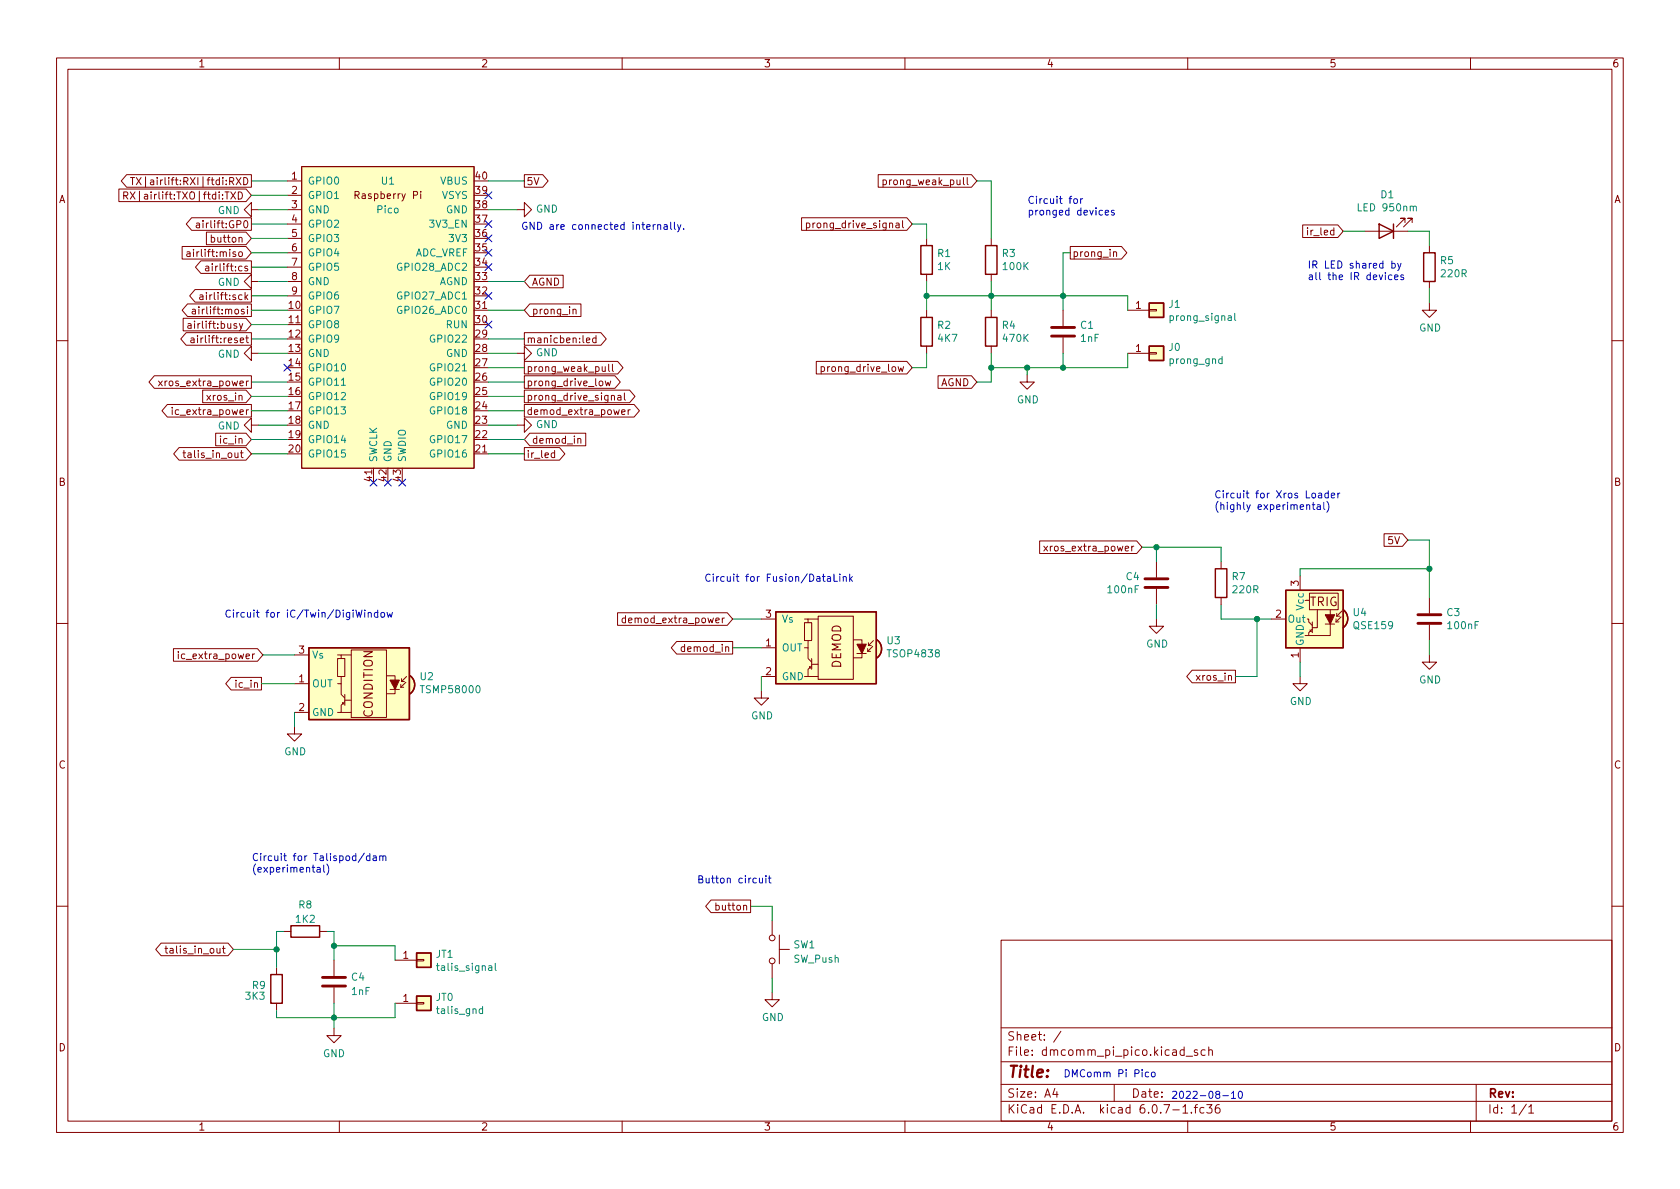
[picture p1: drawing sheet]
<svg xmlns="http://www.w3.org/2000/svg" width="297mm" height="210mm" viewBox="0 0 297 210" stroke-linecap="round" stroke-linejoin="round" font-family="sans-serif">
<g fill="none" stroke="#840000" stroke-width=".18">
<path d="M10 10.2h277v190.1h-277zM12 12.2h273v186.1h-273zM60 10.2v2M110 10.2v2M160 10.2v2M210 10.2v2M260 10.2v2M21 33.4h22.5l.9 1.1-.9 1.1h-22.5zM21.9 34.6l.6-.1 .1-.1-.1-.3-.6-.2v1.3M22.2 34.6l.4 .6M22.4 30.9h22v2.2h-22l-1-1.1zM23 33.9l.9 1.3"/>
<path d="M23.1 31.4h.7M23.4 31.4v1.3M23.9 33.9l-.9 1.3M24.1 31.4l.8 1.3M24.9 31.4l-.8 1.3M33.9 38.5h10.5v2.2h-10.5l-1-1.1zM34.7 39.5h.5l.1 .8M35.3 39.7l-.4 .1-.2 .2 .2 .3 .4-.1M42.1 33.9a.64 .64 0 0 1 .8 .7 .64 .64 0 0 1-.8 .6zM43.1 31.4a.64 .64 0 0 1 .7 .6 .64 .64 0 0 1-.7 .7zM44.4 37.1v-1.3l-1.2 1.3 1.2 1.2v-1.2h1.3M50.8 32h2.5"/>
<path d="M50.8 34.5h2.5M50.8 37.1h2.5M50.8 39.6h2.5M53.3 29.5h30.5v53.3h-30.5zM74.4 33.8v.2M74.4 34.3v.8M91.4 37.1h1.3v-1.3l1.3 1.3-1.3 1.2v-1.2M92.7 30.9h3.3l.9 1.1-.9 1.1h-3.3zM141.7 38.5h18.6l1 1.1-1 1.1h-18.6zM142.6 39.5l.3-.1 .3 .3-.1 .5h-.5M142.6 39.4v1.3M155.3 30.9h16.5l.9 1.1-.9 1.1h-16.5z"/>
<path d="M156.1 31.9l.4-.1 .2 .3-.1 .5h-.5M156.1 31.8v1.3M159.6 39v1.1l.2 .2M171 31.4v1.1l.2 .2M230.3 39.8h6.2l1 1.1-1 1.1h-6.2zM248.4 39.4v-.8h-.8h.8l-1.5 1.5M249.7 39.4v-.8h-.8h.8l-1.5 1.5M32.2 43.6h11.3l.9 1.1-.9 1.1h-11.3zM32.4 56.3h11.1l.9 1.1-.9 1.1h-11.1zM32.9 58.8h11.5v2.2h-11.5l-.9-1.1zM33.1 44.6h.4l.1 .8M33.2 53.7h11.2v2.3h-11.2l-1-1.1z"/>
<path d="M33.2 57.3h.5l.1 .8M33.6 44.8l-.4 .1-.2 .2 .2 .3 .4-.1M33.8 59.8h.5v.8M33.8 57.5l-.4 .1-.2 .2 .2 .3 .4-.1M34 54.7h.5l.1 .8M34.5 51.2h9.9v2.2h-9.9l-1-1.1zM34.6 55h-.5l-.1 .2 .1 .3h.5M35.3 52.2h.5l.1 .8M35.5 46.1h8.9v2.2h-8.9l-.9-1.1zM35.9 52.4l-.4 .1-.2 .2 .2 .3 .4-.1M36.4 47.1h.5v.8M36.5 41h7l.9 1.2-.9 1.1h-7z"/>
<path d="M36.9 47.4h-.4l-.2 .2 .2 .3 .4-.1M42.3 44.6l.1-.1 .4 .1 .1 .5-.2 .2-.3 .1-.1-.2zM42.9 57.2l-.4 1.2-.2 .1M43.5 59.8h.4M43.5 52.5l.3 .5M43.6 59.3v1.1l.3 .2M43.8 47.1h-.3l-.2 .1v.2l.5 .1v.3h-.5M43.8 54.3v.1M43.8 54.7v.8M43.8 52.1l-.5 .5M44.4 49.8v-1.3l-1.2 1.3 1.2 1.2v-1.2h1.3M50.8 57.4h2.5"/>
<path d="M50.8 42.2h2.5M50.8 44.7h2.5M50.8 47.2h2.5M50.8 49.8h2.5M50.8 52.3h2.5M83.8 54.9h2.6M92.7 58.8h13.5l1 1.1-1 1.1h-13.5zM93.7 48.7h5.9v2.2h-5.9l-1-1.1zM93.7 53.7h9v2.3h-9l-1-1.1zM101.3 54.8l.2-.1h.3l.1 .8M105.4 59.8h-.4l-.2 .2 .1 .5h.5M105.4 59.3v1.3"/>
<path d="M163.8 42.2v1.2M163.8 48.5v1.3M163.8 54.9v1.2M175.3 42.2v1.2M175.3 48.5v1.3M175.3 54.9v1.2M188 54.9v2.8M188 59.7v2.8M189.2 43.6h9.1l.9 1.1-.9 1.1h-9.1zM196.9 44.6l.2-.1 .3 .1v.8M199.4 54.9h3.8M203.2 54.7h1.3v.3h-1.3z"/>
<path d="M241.3 40.9h7.6M252.7 53.6v1.3h1.3l-1.3 1.2-1.2-1.2h1.2M252.7 43.4v1.3M252.7 49.8v1.2M10 60.2h2M27.3 66.4h17.1v2.3h-17.1l-1-1.1zM28 67.4l.7 .8M28.7 67.4l-.7 .8M29.6 71.5h14.8v2.2h-14.8l-1-1.1zM30.4 72v.2M30.4 72.5v.8M31.7 79.1h11.8l.9 1.2-.9 1.1h-11.8l-1-1.1z"/>
<path d="M32.5 79.7v1l.3 .2M34.3 60.1h-.4l-.2 .2 .2 .3 .4-.1M35.8 69h7.7l.9 1.1-.9 1.1h-7.7zM38.1 76.6h5.4l.9 1.1-.9 1.1h-5.4zM42.7 79.7v1l.3 .2M43.9 72.5l-.3 .2M43.9 67.4l-.3 .2M44.4 62.5v-1.3l-1.2 1.3 1.2 1.2v-1.2h1.3M44.4 75.2v-1.3l-1.2 1.3 1.2 1.2v-1.2h1.3M91.4 62.5h1.3v-1.3l1.3 1.3-1.3 1.2v-1.2M91.4 75.2h1.3v-1.3l1.3 1.3-1.3 1.2v-1.2M92.7 63.9h16.5l1 1.1-1 1.1h-16.5z"/>
<path d="M92.7 66.4h16l1 1.2-1 1.1h-16zM92.7 69h18.6l1 1.1-1 1.1h-18.6zM92.7 71.5h19.4l1 1.1-1 1.1h-19.4zM92.7 79.1h6.2l1 1.2-1 1.1h-6.2zM93.7 76.6h9.9v2.2h-9.9l-1-1.1zM98.1 79.7v1.2M102.2 77.7l.1-.2 .3 .1 .1 .8M103.7 60.2l.6-.1-.1-.3h-.3l-.2 .1v.6h.5M106.5 64.8v.8l.3 .1 .2-.1M107 67.4l.3 .8 .2-.6 .2 .6 .3-.8M107 64.8v.9M107.6 64.4v1.1l.2 .2"/>
<path d="M108.1 70l.2-.1 .3 .1v.8M108.3 64.4v1.1l.2 .2M109.3 70h.4l.1 .8M109.8 70.2l-.4 .1-.2 .2 .2 .3 .4-.1M109.9 72.9l.6-.1v-.3h-.4l-.2 .1 .1 .6h.5M110.4 69.5v1.1l.2 .2M111.1 72.5v.8M111.4 72.5l-.3 .2M144.3 63.9h16l1 1.1-1 1.1h-16zM145.2 64.9l.4-.1 .2 .3-.1 .5h-.5M145.2 64.8v1.3M158.8 64.8l.2 .9 .3-.6 .2 .6 .3-.9"/>
<path d="M163.8 61.2v1.3M165.9 66.4h5.9l.9 1.2-.9 1.1h-5.9zM175.3 61.2v1.3M181.6 66.3v1.3h1.3l-1.3 1.2-1.3-1.2h1.3M199.4 62.5h3.8M203.2 62.4h1.3v.2h-1.3zM285 60.2h2M32.3 80.1h.5M42.5 80.1h.5M66 82.8v2.5M83.8 80.3h2.6M98.1 80.1h-.4l-.2 .2 .1 .6h.5"/>
<path d="M183.8 95.7h17.2l.9 1.1-.9 1.1h-17.2zM184.6 96.6l.6 .8M185.2 96.6l-.6 .8M200.5 96.6l-.4 .2M204.5 99.3v2.8M215.9 99.3v1.3M244.7 94.4h3.3l.9 1.1-.9 1.1h-3.3zM10 110.2h2M30.7 114.7h14.8l1 1.1-1 1.1h-14.8zM31.5 115.2v.1M31.5 115.6v.9M40.9 119.8h5.3v2.2h-5.3l-1-1.1z"/>
<path d="M45 115.6l-.3 .3M52.1 115.8h2.5M59.7 116.5h1.3v3.1h-1.3zM59.7 115.8h.6v.7M60.3 115.8h1.8M60.3 119.6v1.3M62.1 114.9h6.2v12h-6.2zM68.3 119.5h1.5v3.2h-1.5M71.9 119.6l-.9 .9M109.2 108.4h19.4l.9 1.1-.9 1.1h-19.4zM110.6 109.3h-.4l-.2 .2 .1 .6h.5M119.6 113.4h9.9v2.3h-9.9l-.9-1.2z"/>
<path d="M128.1 109.3l-.4 .2M134.6 119.6h2.6M134.6 109.5h2.6M134.6 114.5h2.6M142.2 110.1h1.3v3.2h-1.3zM142.2 109.5h.7v.6M142.2 114.5h.7v2l.6 .6M142.9 119.6h1.8M142.9 109.5h1.8M142.9 113.3v1.2M143.1 117.9v.2h.3M143.5 117.7l-.6 .7v1.2h-.7"/>
<path d="M143.5 117.5h1.2M143.5 116.5v1.9M144.7 109h6.2v11.1h-6.2zM150.9 113.2h1.5v3.1h-1.5M151.5 115.6h1.7M153.4 115.2h.5M153.4 114.7v.5M153.5 114.2h.6M153.5 113.7v.5M154.3 114.3l-.9 .9M154.4 113.3l-.9 .9M204.5 109.5v1.2h1.2l-1.2 1.3-1.3-1.3h1.3"/>
<path d="M204.5 104.1v2.8M210.8 118.5h7.6v2.2h-7.6l-1-1.1zM215.9 105.7v1.2M224.8 109.5h2.5M229.9 119.6v1.3h1.2l-1.2 1.3-1.3-1.3h1.3M229.9 101.8v2.6M229.9 114.5v2.6M230.8 106.2h.7M231.1 109.5h.3v.5l.6 .6M231.5 104.9h5.1v2.9h-5.1zM231.6 111.4v.2h.3M232 111.2l-.6 .7v.5"/>
<path d="M232 110v1.9M232.9 107.8v3.2h-.9M234.3 110.4h1.7M235.2 107.8v4.6h-4.4M236.2 110h.5M236.2 109.5v.5M236.3 109h.6M236.3 108.5v.5M237.1 109.1l-.9 .9M237.2 108.1l-.9 .9M252.7 115.8v1.3h1.3l-1.3 1.3-1.2-1.3h1.2M252.7 105.7v2.8"/>
<path d="M252.7 110.5v2.8M285 110.2h2M52.1 128.5v1.3h1.2l-1.2 1.3-1.3-1.3h1.3M52.1 126h2.5M52.1 120.9h2.5M59.7 120.9h.6v1.9l.7 .6M60.3 126h1.8M60.6 124.2v.3h.2M61 124.1l-.7 .6v1.3h-.6M61 123.8h1.1M61 122.8v1.9M69 121.9h1.6"/>
<path d="M70.9 121.5h.5M70.9 121v.5M71 120.5h.5M71 120v.5M71.8 120.6l-.9 .9M134.6 122.2v1.2h1.3l-1.3 1.3-1.3-1.3h1.3M125.7 159.2h7v2.2h-7l-.9-1.1zM10 160.2h2M28.5 166.8h11.8l1 1.1-1 1.1h-11.8l-1-1.1zM29.2 167.7h.4M29.3 167.3v1.1l.3 .2M39.3 167.7h.5"/>
<path d="M39.5 167.3v1.1l.3 .2M48.9 171.1v1.2M48.9 177.4v1.3M50.2 164.7h1.2M56.5 164.7h1.3M59.1 169.8v2.8M59.1 174.6v2.8M69.8 177.4h3.9M69.8 169.8h3.9M73.7 177.3h1.2v.2h-1.2zM73.7 169.7h1.2v.2h-1.2zM136.5 175.5v1.3h1.3l-1.3 1.2-1.2-1.2h1.2"/>
<path d="M136.5 162.8v2.5M136.5 170.4v2.6M137.8 167.9h1.8M137.8 165.3v5.1M177 166.3h108v32h-108zM285 160.2h2M59.1 181.9v1.2h1.2l-1.2 1.3-1.3-1.3h1.3M60 198.3v2M110 198.3v2M160 198.3v2M177 194.8h108M177 191.8h108"/>
<path d="M177 187.8h108M177 181.8h108M186.5 192.5l-.4 1h1M186.9 193v1M187.6 182.4l-1.3 1.9M197 191.8v3M209.1 195.8l.5-.5v1.5M209.1 196.8h.9M209.4 185.7l-.5-.1-.3 .3v.4l.2 .3h.6M209.4 185.1v1.5M209.7 186.8h1.2M210 198.3v2"/>
<path d="M210.6 196.7v.1M211.1 195.8h.6M211.7 195.3l-.3 .2v1.3M211.7 185.7l-.3-.1-.3 .2 .1 .3 .5 .1v.4h-.6M212.9 195.9l-.5-.1-.3 .3v.4l.2 .3h.6M213.1 185.7l-.5-.1-.2 .3v.4l.1 .3h.6M213.4 195.3h.9l-.5 .6 .4 .1v.7l-.2 .1h-.4l-.2-.1M213.7 185.8l.2-.2 .4 .1 .1 .9M213.7 185.1v1.5M215.6 195.3a.59 .59 0 0 0-.7 .7v.5l.1 .3h.4l.2-.1 .1-.5-.1-.2-.5-.1-.2 .3M260 198.3v2M261 191.8v6.5"/>
<path d="M269.9 195.3l-1.3 1.9M270.3 195.8l.4-.5v1.5M270.3 196.8h.9"/>
<circle cx="136.5" cy="165.9" r=".51"/>
<circle cx="136.5" cy="169.9" r=".51"/>
</g>
<g fill="#ffffc2" stroke="#ffffc2" stroke-width=".18">
<path d="M203.2 61.2h2.5v2.5h-2.5z"/>
<path d="M73.7 176.1h2.5v2.6h-2.5z"/>
<path d="M73.7 168.5h2.5v2.6h-2.5z"/>
<path d="M53.3 29.5h30.5v53.3h-30.5z"/>
<path d="M72.5 119.5a1.97 1.97 0 0 1 0 3.2l-1.2-1.6z"/>
<path d="M54.6 114.5h17.8v12.7h-17.8z"/>
<path d="M155.1 113.2a1.97 1.97 0 0 1 0 3.1l-1.2-1.6z"/>
<path d="M137.2 108.2h17.7v12.7h-17.7z"/>
<path d="M203.2 53.6h2.5v2.5h-2.5z"/>
<path d="M237.5 107.8a1.97 1.97 0 0 1 0 3.2l-1.2-1.6z"/>
<path d="M227.3 104.4h10.2v10.1h-10.2z"/>
</g>
<g fill="none" stroke="#840000" stroke-width=".25">
<path d="M243.8 39.6l2.6 1.3-2.6 1.3zM246.4 39.6v2.6M162.8 56.1h2v5.1h-2zM162.8 43.4h2v5.1h-2zM174.2 56.1h2.1v5.1h-2.1zM174.2 43.4h2.1v5.1h-2.1zM203.2 53.6h2.5v2.5h-2.5zM251.7 44.7h2v5.1h-2zM203.2 61.2h2.5v2.5h-2.5zM54.6 114.5h17.8v12.7h-17.8zM72.5 119.5a1.97 1.97 0 0 1 0 3.2M137.2 108.2h17.7v12.7h-17.7z"/>
<path d="M155.1 113.2a1.97 1.97 0 0 1 0 3.1M214.9 100.6h2v5.1h-2zM227.3 104.4h10.2v10.1h-10.2zM237.5 107.8a1.97 1.97 0 0 1 0 3.2M47.9 172.3h2v5.1h-2zM51.4 163.7h5.1v2h-5.1zM73.7 176.1h2.5v2.6h-2.5zM73.7 168.5h2.5v2.6h-2.5z"/>
</g>
<path d="M249.9 36.6l.2-.1h.3v.8M217.2 55.9h.4l.1 .8M217.7 56.1l-.4 .1-.2 .2 .2 .3 .4-.1M218.3 55.4v1.1l.2 .2M60.4 68.1h.7M216.1 63.5h-.4l-.2 .2 .1 .5h.5M216.1 63v1.3M85.3 178.4h-.3l-.3 .2 .1 .6h.5M85.3 178v1.2M86.4 170.8h.5l.1 .8M87 171.1h-.5l-.1 .2 .1 .3h.5M87.6 170.3v1.1l.1 .2" fill="none" stroke="#008484" stroke-width=".18"/>
<g fill="#840000" stroke="#840000" stroke-width=".18">
<path d="M69 120.3h1.6l-.8 1.6z"/>
<path d="M151.5 113.9h1.7l-.8 1.7z"/>
<path d="M234.3 108.7h1.7l-.8 1.7z"/>
</g>
<path d="M185.9 59.4h4.1M185.9 57.9h4.1M202.4 102.4h4.1M202.4 103.9h4.1M250.7 110.2h4.1M250.7 108.7h4.1M57 174.4h4.1M57 172.8h4.1" fill="none" stroke="#840000" stroke-width=".51"/>
<g fill="none" stroke="#0000c2" stroke-width=".18">
<path d="M116.3 39.8l.2-.1 .3 .1v.8M116.3 39.7v.9M117.4 39.8h.5l.1 .8M118.6 39.3v1.1l.2 .2M119.2 39.3v1.1l.2 .2M119.8 39.7l.3 .9M120.4 39.7l-.4 1.2-.2 .1M190 35.2l.3-.1 .2 .3v.3l-.2 .3-.3-.1-.1-.2zM191.1 35.1v.9M191.4 35.1l-.3 .3M195.4 37.6l.6-.1v-.3h-.4l-.2 .2 .1 .6h.5M197 37.2h-.3l-.2 .2 .1 .1 .4 .2v.3h-.5"/>
<path d="M118 40l-.4 .1-.2 .2 .2 .3 .4-.1M120.9 40.4v.2M246.1 46.6h.4l.2 .2-.1 .6h-.5M246.1 48.7l-.4-.1-.2 .3 .1 .5h.5M246.1 46.1v1.3M246.6 49l.6-.1-.1-.2-.3-.1-.2 .2v.6h.5M247.1 46.6l.3 .8M247.7 46.6l-.4 1.1-.2 .1M248.1 48.7l-.3-.1-.1 .2v.2l.4 .1v.3h-.4M231 89.4l.2-.1h.3l.1 .8M232 89.3h.5M232.2 88.8v1.1l.3 .2"/>
<path d="M232.9 89.3h.5l.1 .8M233.2 87.3h.4l.1 .8M233.5 89.6h-.5l-.2 .2 .2 .3 .5-.1M233.7 87.5l-.4 .1-.2 .2 .2 .3 .4-.1M234.1 88.8v1.1l.1 .2M234.6 88.6a1.46 1.46 0 0 1 0 2M234.8 87.3l-.3-.1-.3 .2 .2 .6h.4M234.8 86.8v1.3M235.4 87.6l.6-.1-.1-.2-.3-.1-.2 .2v.6h.5M236.5 87.2v.9M236.9 87.2l-.4 .2M62.9 107.9l.3 1.2 .3-.9 .2 .9 .3-1.2"/>
<path d="M64.5 107.9v.1M64.5 108.3v.8M65.1 108.4l.2-.1 .3 .1v.7M65.1 108.3v.8M66.8 108.4l-.4-.1-.2 .2 .1 .6h.5M66.8 107.9v1.2M67.5 108.4l.3-.1 .2 .2v.4l-.2 .2h-.3l-.2-.2zM68.4 108.3l.3 .8 .2-.6 .3 .6 .2-.8M146.3 102h.5l.1 .8M146.9 102.3h-.5l-.2 .2 .2 .3 .5-.1M147.5 101.5v1.3h.6M148.5 101.5v.1"/>
<path d="M148.5 102v.8M149.1 102.1l.2-.1h.3v.8M149.1 102v.8M150.2 101.5v1.3M150.4 102.3l.3 .5M150.7 102l-.5 .4M56.1 153.4h.5v.8M56.6 153.7h-.4l-.2 .2 .2 .3h.4M57.2 153v1.1l.2 .1M57.8 152.8a1.46 1.46 0 0 1 0 1.9M64.4 150.9l-1.1 1.6M65.4 151.4l-.4-.1-.2 .3 .1 .5h.5"/>
<path d="M65.4 150.9v1.3M66 151.4h.5v.8M66.5 151.6l-.4 .1-.2 .2 .2 .3 .4-.1M67.1 151.5l.2-.2 .3 .1 .1 .8M67.1 151.3v.9M67.7 151.5l.2-.2 .3 .1v.8M134.3 155.3v.8h.3l.2-.1M134.8 155.3v.8M135.4 154.9v.1M135.4 155.3v.8M135.8 155.3h.5M136 154.9v1.1l.3 .1"/>
<path d="M203.1 189.6h-.4l-.2 .2 .1 .6h.5M203.6 189.7l.2-.1 .4 .1v.5l-.1 .2h-.3l-.2-.1zM216.2 193.8h1M217.7 193.3l.4-.3v1.2M217.7 194.2h.8M219.1 193.1l.1-.1a.68 .68 0 0 1 .5 .6 .68 .68 0 0 1-.5 .6l-.1-.1-.2-.3z"/>
</g>
<g fill="none" stroke="#008400" stroke-width=".18">
<path d="M44.4 34.5h6.4M44.4 32h6.4M44.4 39.6h6.4M45.7 37.1h5.1M86.4 37.1h5M86.4 32h6.3M161.3 39.6h2.5v2.6M172.7 32h2.6v10.2M44.4 54.9h6.4M44.4 52.3h6.4M44.4 47.2h6.4M44.4 44.7h6.4"/>
<path d="M44.4 42.2h6.4M44.4 59.9h6.4M44.4 57.4h6.4M45.7 49.8h5.1M86.4 54.9h6.3M86.4 49.8h6.3M86.4 59.9h6.3M163.8 52.3h35.6v2.6M163.8 49.8v5.1M175.3 49.8v5.1M189.2 44.7h-1.2v10.2M237.5 40.9h3.8"/>
<path d="M248.9 40.9h3.8v2.5M252.7 51v2.6M44.4 67.6h6.4M44.4 70.1h6.4M44.4 77.7h6.4M44.4 72.6h6.4M45.7 62.5h5.1M45.7 75.2h5.1M86.4 65h6.3M86.4 67.6h6.3M86.4 70.1h6.3M86.4 62.5h5"/>
<path d="M86.4 77.7h6.3M86.4 75.2h5M86.4 72.6h6.3M163.8 62.5v2.5h-2.5M175.3 62.5v5.1h-2.6M181.6 65v1.3M188 62.5v2.5M199.4 62.5v2.5h-24.1M44.4 80.3h6.4M86.4 80.3h6.3M201.9 96.8h14v2.5M204.5 96.8v2.5"/>
<path d="M248.9 95.5h3.8v10.2M46.5 115.8h5.6M129.5 109.5h5.1M129.5 114.5h5.1M134.6 119.6v2.6M204.5 106.9v2.6M215.9 106.9v2.6h8.9M222.2 109.5v10.1h-3.8M229.9 117.1v2.5M252.7 113.3v2.5M252.7 100.6h-22.8v1.2M46.2 120.9h5.9"/>
<path d="M52.1 126v2.5M41.3 167.9h7.6M50.2 164.7h-1.3v6.4M57.8 164.7h1.3v5.1M59.1 177.4v4.5M59.1 167.3h10.7v2.5M69.8 177.4v2.6h-20.9v-1.3M132.7 160.3h3.8v2.5M136.5 173v2.5"/>
</g>
<g fill="none" stroke="#000084" stroke-width=".18">
<path d="M85.8 39l1.2 1.2M85.8 33.9l1.2 1.2M87 39l-1.2 1.2M87 33.9l-1.2 1.2M85.8 44.1l1.2 1.2M85.8 41.5l1.2 1.3M85.8 56.8l1.2 1.2M85.8 46.6l1.2 1.2M85.8 51.7l1.2 1.2M87 44.1l-1.2 1.2M87 41.5l-1.2 1.3M87 56.8l-1.2 1.2"/>
<path d="M87 46.6l-1.2 1.2M87 51.7l-1.2 1.2M50.2 64.4l1.2 1.2M51.4 64.4l-1.2 1.2M65.4 84.7l1.2 1.2M66.6 84.7l-1.2 1.2M68 84.7l1.2 1.2M69.2 84.7l-1.2 1.2M70.5 84.7l1.2 1.2M71.7 84.7l-1.2 1.2"/>
</g>
<g fill="#008400" stroke="#008400" stroke-width=".18">
<circle cx="175.3" cy="65" r=".46"/>
<circle cx="163.8" cy="52.3" r=".46"/>
<circle cx="175.3" cy="52.3" r=".46"/>
<circle cx="204.5" cy="96.8" r=".46"/>
<circle cx="188" cy="65" r=".46"/>
<circle cx="188" cy="52.3" r=".46"/>
<circle cx="181.6" cy="65" r=".46"/>
<circle cx="59.1" cy="167.3" r=".46"/>
<circle cx="59.1" cy="180" r=".46"/>
<circle cx="48.9" cy="167.9" r=".46"/>
<circle cx="222.2" cy="109.5" r=".46"/>
<circle cx="252.7" cy="100.6" r=".46"/>
</g>
<text font-size="2.8" fill="#840000" x="178" y="190.6">Title:</text>
<g font-size="2.1" fill="#840000">
<text x="231.5" y="107.2">TRIG</text>
<text x="148.7" y="118.2" transform="rotate(-90 148.7 118.2)">DEMOD</text>
<text x="65.9" y="126.9" transform="rotate(-90 65.9 126.9)">CONDITION</text>
<text x="178" y="184">Sheet: /</text>
<text x="178" y="186.7">File: dmcomm_pi_pico.kicad_sch</text>
<text x="178" y="196.9">KiCad E.D.A. kicad 6.0.7-1.fc36</text>
<text x="178" y="194.1">Size: A4</text>
<text x="200" y="194.1">Date:</text>
<text x="263" y="194.1">Rev:</text>
<text x="263" y="196.9">Id: 1/1</text>
</g>
<g font-size="1.8" fill="#840000">
<text x="35" y="11.9">1</text>
<text x="85" y="11.9">2</text>
<text x="135" y="11.9">3</text>
<text x="185" y="11.9">4</text>
<text x="235" y="11.9">5</text>
<text x="285" y="11.9">6</text>
<text x="10.3" y="35.9">A</text>
<text x="24.3" y="35.3">RX|airlift:TXO|ftdi:TXD</text>
<text x="25.9" y="32.7">TX|airlift:RXI|ftdi:RXD</text>
<text x="51.6" y="31.7">1</text>
<text x="51.6" y="34.3">2</text>
<text x="63.1" y="35.2">Raspberry Pi</text>
<text x="84.1" y="34.3">39</text>
<text x="84.1" y="31.7">40</text>
<text x="93" y="32.7">5V</text>
<text x="157" y="32.7">prong_weak_pull</text>
<text x="285.3" y="35.9">A</text>
<text x="35.7" y="40.3">airlift:GP0</text>
<text x="51.6" y="36.8">3</text>
<text x="51.6" y="39.4">4</text>
<text x="51.6" y="41.9">5</text>
<text x="84.1" y="41.9">36</text>
<text x="84.1" y="39.4">37</text>
<text x="84.1" y="36.8">38</text>
<text x="143.7" y="40.3">prong_drive_signal</text>
<text x="231.5" y="41.6">ir_led</text>
<text x="34.1" y="45.4">airlift:miso</text>
<text x="37.3" y="48">airlift:cs</text>
<text x="37.7" y="42.9">button</text>
<text x="51.6" y="44.4">6</text>
<text x="51.6" y="47">7</text>
<text x="84.1" y="47">34</text>
<text x="84.1" y="44.4">35</text>
<text x="189.5" y="45.4">prong_in</text>
<text x="36.3" y="53">airlift:sck</text>
<text x="51.6" y="49.5">8</text>
<text x="51.6" y="52.1">9</text>
<text x="84.1" y="52.1">32</text>
<text x="84.1" y="49.5">33</text>
<text x="94" y="50.5">AGND</text>
<text x="34.1" y="58.1">airlift:busy</text>
<text x="35.1" y="55.6">airlift:mosi</text>
<text x="51.1" y="54.6">10</text>
<text x="51.1" y="57.1">11</text>
<text x="51.1" y="59.7">12</text>
<text x="84.1" y="59.7">29</text>
<text x="84.1" y="57.1">30</text>
<text x="84.1" y="54.6">31</text>
<text x="94" y="55.6">prong_in</text>
<text x="200.8" y="54.6">1</text>
<text x="35" y="60.7">airlift:reset</text>
<text x="51.1" y="62.2">13</text>
<text x="51.1" y="64.8">14</text>
<text x="84.1" y="64.8">27</text>
<text x="84.1" y="62.2">28</text>
<text x="93" y="65.7">prong_weak_pull</text>
<text x="93" y="60.7">manicben:led</text>
<text x="145.9" y="65.7">prong_drive_low</text>
<text x="200.8" y="62.2">1</text>
<text x="29" y="68.3">xros_extra_power</text>
<text x="36.9" y="70.8">xros_in</text>
<text x="51.1" y="67.3">15</text>
<text x="51.1" y="69.8">16</text>
<text x="84.1" y="69.8">25</text>
<text x="84.1" y="67.3">26</text>
<text x="93" y="68.3">prong_drive_low</text>
<text x="93" y="70.8">prong_drive_signal</text>
<text x="166.2" y="68.3">AGND</text>
<text x="31.3" y="73.4">ic_extra_power</text>
<text x="51.1" y="72.4">17</text>
<text x="51.1" y="74.9">18</text>
<text x="51.1" y="77.5">19</text>
<text x="84.1" y="77.5">22</text>
<text x="84.1" y="74.9">23</text>
<text x="84.1" y="72.4">24</text>
<text x="93" y="73.4">demod_extra_power</text>
<text x="33.4" y="81">talis_in_out</text>
<text x="39.1" y="78.4">ic_in</text>
<text x="51.1" y="80">20</text>
<text x="84.1" y="80">21</text>
<text x="93" y="81">ir_led</text>
<text x="94" y="78.4">demod_in</text>
<text x="10.3" y="85.9">B</text>
<text x="65.8" y="85.1" transform="rotate(-90 65.8 85.1)">41</text>
<text x="68.3" y="85.1" transform="rotate(-90 68.3 85.1)">42</text>
<text x="70.9" y="85.1" transform="rotate(-90 70.9 85.1)">43</text>
<text x="285.3" y="85.9">B</text>
<text x="185.5" y="97.5">xros_extra_power</text>
<text x="245.5" y="96.2">5V</text>
<text x="229.6" y="103.6" transform="rotate(-90 229.6 103.6)">3</text>
<text x="111.1" y="110.2">demod_extra_power</text>
<text x="135.4" y="109.2">3</text>
<text x="225.6" y="109.2">2</text>
<text x="32.3" y="116.5">ic_extra_power</text>
<text x="52.8" y="115.6">3</text>
<text x="120.9" y="115.3">demod_in</text>
<text x="135.4" y="114.3">1</text>
<text x="135.4" y="119.4">2</text>
<text x="229.6" y="116.3" transform="rotate(-90 229.6 116.3)">1</text>
<text x="41.9" y="121.6">ic_in</text>
<text x="52.8" y="120.6">1</text>
<text x="52.8" y="125.7">2</text>
<text x="211.8" y="120.4">xros_in</text>
<text x="10.3" y="135.9">C</text>
<text x="285.3" y="135.9">C</text>
<text x="126.9" y="161">button</text>
<text x="30.2" y="168.6">talis_in_out</text>
<text x="71.3" y="169.5">1</text>
<text x="71.3" y="177.2">1</text>
<text x="10.3" y="185.9">D</text>
<text x="285.3" y="185.9">D</text>
<text x="35" y="199.9">1</text>
<text x="85" y="199.9">2</text>
<text x="135" y="199.9">3</text>
<text x="185" y="199.9">4</text>
<text x="235" y="199.9">5</text>
<text x="285" y="199.9">6</text>
</g>
<g font-size="1.8" fill="#008484">
<text x="54.4" y="32.6">GPIO0</text>
<text x="54.4" y="35.2">GPIO1</text>
<text x="67.4" y="32.6">U1</text>
<text x="77.9" y="32.6">VBUS</text>
<text x="78.1" y="35.2">VSYS</text>
<text x="244.2" y="35">D1</text>
<text x="38.5" y="37.8">GND</text>
<text x="54.4" y="37.7">GND</text>
<text x="54.4" y="40.3">GPIO2</text>
<text x="66.7" y="37.7">Pico</text>
<text x="76.2" y="40.3">3V3_EN</text>
<text x="78.9" y="37.7">GND</text>
<text x="94.7" y="37.6">GND</text>
<text x="240.5" y="37.4">LED 950nm</text>
<text x="54.4" y="42.8">GPIO3</text>
<text x="54.4" y="45.3">GPIO4</text>
<text x="54.4" y="47.9">GPIO5</text>
<text x="70.6" y="47.9">GPIO28_ADC2</text>
<text x="73.3" y="45.3">ADC_VREF</text>
<text x="79.7" y="42.8">3V3</text>
<text x="165.8" y="45.4">R1</text>
<text x="165.8" y="47.7">1K</text>
<text x="177.2" y="45.4">R3</text>
<text x="177.5" y="47.7">100K</text>
<text x="254.7" y="46.7">R5</text>
<text x="38.5" y="50.5">GND</text>
<text x="54.4" y="50.4">GND</text>
<text x="54.4" y="53">GPIO6</text>
<text x="70.6" y="53">GPIO27_ADC1</text>
<text x="77.6" y="50.4">AGND</text>
<text x="254.9" y="49">220R</text>
<text x="54.4" y="55.5">GPIO7</text>
<text x="54.4" y="58">GPIO8</text>
<text x="70.6" y="55.5">GPIO26_ADC0</text>
<text x="79" y="58">RUN</text>
<text x="165.8" y="58.1">R2</text>
<text x="177.2" y="58.1">R4</text>
<text x="191.1" y="58.1">C1</text>
<text x="206.7" y="54.4">J1</text>
<text x="207.1" y="56.7">prong_signal</text>
<text x="250.9" y="58.6">GND</text>
<text x="38.5" y="63.2">GND</text>
<text x="54.4" y="60.6">GPIO9</text>
<text x="54.4" y="63.1">GND</text>
<text x="54.4" y="65.7">GPIO10</text>
<text x="76.4" y="65.7">GPIO21</text>
<text x="76.4" y="60.6">GPIO22</text>
<text x="78.9" y="63.1">GND</text>
<text x="94.7" y="63">GND</text>
<text x="165.9" y="60.4">4K7</text>
<text x="177.5" y="60.4">470K</text>
<text x="191.1" y="60.4">1nF</text>
<text x="206.7" y="62">J0</text>
<text x="206.9" y="64.4">prong_gnd</text>
<text x="54.4" y="68.2">GPIO11</text>
<text x="54.4" y="70.7">GPIO12</text>
<text x="76.4" y="70.7">GPIO19</text>
<text x="76.4" y="68.2">GPIO20</text>
<text x="179.8" y="71.3">GND</text>
<text x="38.5" y="75.9">GND</text>
<text x="54.4" y="73.3">GPIO13</text>
<text x="54.4" y="75.8">GND</text>
<text x="76.4" y="73.3">GPIO18</text>
<text x="78.9" y="75.8">GND</text>
<text x="94.7" y="75.7">GND</text>
<text x="54.4" y="78.4">GPIO14</text>
<text x="54.4" y="80.9">GPIO15</text>
<text x="66.7" y="81.8" transform="rotate(-90 66.7 81.8)">SWCLK</text>
<text x="69.2" y="81.8" transform="rotate(-90 69.2 81.8)">GND</text>
<text x="71.8" y="81.8" transform="rotate(-90 71.8 81.8)">SWDIO</text>
<text x="76.4" y="80.9">GPIO16</text>
<text x="76.4" y="78.4">GPIO17</text>
<text x="196" y="104.9">100nF</text>
<text x="199.1" y="102.6">C4</text>
<text x="217.9" y="102.6">R7</text>
<text x="218.1" y="104.9">220R</text>
<text x="230.5" y="107.8" transform="rotate(-90 230.5 107.8)">Vcc</text>
<text x="138.2" y="110.1">Vs</text>
<text x="156.9" y="113.9">U3</text>
<text x="227.6" y="110.1">Out</text>
<text x="239.3" y="108.9">U4</text>
<text x="239.5" y="111.2">QSE159</text>
<text x="255.8" y="108.9">C3</text>
<text x="256.1" y="111.2">100nF</text>
<text x="55.1" y="116.5">Vs</text>
<text x="138.2" y="115.2">OUT</text>
<text x="157.2" y="116.2">TSOP4838</text>
<text x="202.6" y="114.5">GND</text>
<text x="230.5" y="114.3" transform="rotate(-90 230.5 114.3)">GND</text>
<text x="55.1" y="121.5">OUT</text>
<text x="74.3" y="120.3">U2</text>
<text x="74.7" y="122.6">TSMP58000</text>
<text x="138.2" y="120.3">GND</text>
<text x="228" y="124.7">GND</text>
<text x="250.9" y="120.8">GND</text>
<text x="55.1" y="126.6">GND</text>
<text x="132.8" y="127.2">GND</text>
<text x="50.2" y="133.5">GND</text>
<text x="52.8" y="160.6">R8</text>
<text x="52.4" y="163.2">1K2</text>
<text x="140.3" y="167.7">SW1</text>
<text x="62.2" y="173.4">C4</text>
<text x="77.1" y="169.4">JT1</text>
<text x="77.7" y="171.7">talis_signal</text>
<text x="140.3" y="170.2">SW_Push</text>
<text x="43.5" y="176.8">3K3</text>
<text x="44.6" y="174.9">R9</text>
<text x="62.2" y="175.9">1nF</text>
<text x="77.1" y="177">JT0</text>
<text x="77.5" y="179.3">talis_gnd</text>
<text x="134.7" y="180.5">GND</text>
<text x="57.1" y="186.9">GND</text>
</g>
<g font-size="1.8" fill="#0000c2">
<text x="92.1" y="40.6">GND are connected internally.</text>
<text x="181.6" y="36">Circuit for</text>
<text x="181.6" y="38.1">pronged devices</text>
<text x="231.1" y="47.5">IR LED shared by</text>
<text x="231.1" y="49.5">all the IR devices</text>
<text x="214.6" y="88.1">Circuit for Xros Loader</text>
<text x="214.6" y="90.2">(highly experimental)</text>
<text x="124.5" y="102.9">Circuit for Fusion/DataLink</text>
<text x="39.6" y="109.2">Circuit for iC/Twin/DigiWindow</text>
<text x="44.4" y="152.2">Circuit for Talispod/dam</text>
<text x="44.4" y="154.3">(experimental)</text>
<text x="123.2" y="156.2">Button circuit</text>
<text x="188" y="190.5">DMComm Pi Pico</text>
<text x="207" y="194.3">2022-08-10</text>
</g>
</svg>
